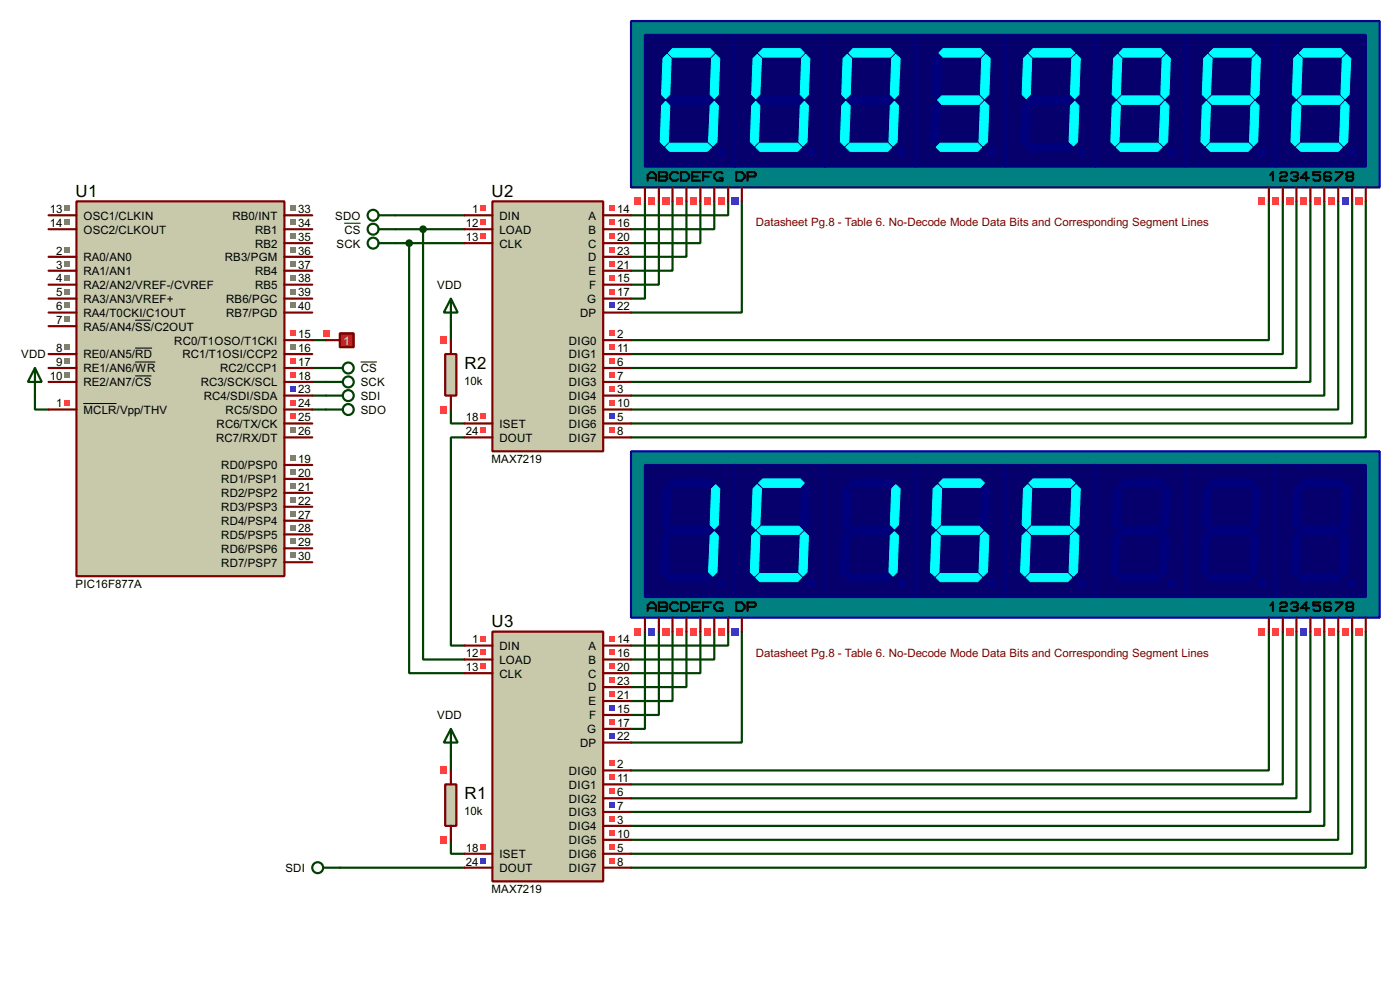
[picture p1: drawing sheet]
<svg xmlns="http://www.w3.org/2000/svg" width="256mm" height="180mm" viewBox="0 0 256 180" stroke-linecap="round" stroke-linejoin="round" font-family="sans-serif">
<g fill="none" stroke="#004000" stroke-width=".4">
<path d="M72.4 39.4h12.7M118.2 36.9v17.8h-2.6M120.7 36.9v15.2h-5.1M123.2 36.9v12.7h-7.6M125.8 36.9v10.1h-10.2M128.3 36.9v7.6h-12.7M130.9 36.9v5.1h-15.3M133.4 36.9v2.5h-17.8M135.9 36.9v20.3h-20.3M232.5 36.9v25.4h-116.9M235 36.9v27.9h-119.4M237.5 36.9v30.5h-121.9"/>
<path d="M240.1 36.9v33h-124.5M242.6 36.9v35.5h-127M245.2 36.9v38.1h-129.6M247.7 36.9v40.6h-132.1M250.2 36.9v43.2h-134.6M72.4 42h12.7M72.4 44.5h12.7M75 44.5v78.7h10.1M77.5 42v78.7h7.6M82.6 59.7v2.6M6.4 72.4v2.6h2.5M57.2 69.9h2.5"/>
<path d="M57.2 75h2.5M57.2 67.4h2.5M57.2 72.4h2.5M57.2 62.3h2.5M82.6 75v2.5h2.5M85.1 80.1h-2.5v38.1h2.5M118.2 115.6v17.8h-2.6M120.7 115.6v15.3h-5.1M123.2 115.6v12.7h-7.6M125.8 115.6v10.2h-10.2M128.3 115.6v7.6h-12.7M130.9 115.6v5.1h-15.3"/>
<path d="M133.4 115.6v2.6h-17.8M135.9 115.6v20.3h-20.3M232.5 115.6v25.4h-116.9M235 115.6v28h-119.4M237.5 115.6v30.5h-121.9M240.1 115.6v33h-124.5M242.6 115.6v35.6h-127M245.2 115.6v38.1h-129.6M247.7 115.6v40.7h-132.1M250.2 115.6v43.2h-134.6M82.6 138.5v2.5M62.3 158.8h22.8"/>
<path d="M82.6 153.7v2.6h2.5"/>
</g>
<path d="M14 36.9h38.1v68.6h-38.1z" fill="#c8c8aa" stroke="#800000" stroke-width=".4"/>
<g fill="none" stroke="#800000" stroke-width=".4">
<path d="M8.9 39.4h5.1M52.1 39.4h5.1M8.9 47h5.1M8.9 49.6h5.1M8.9 52.1h5.1M8.9 57.2h5.1M8.9 59.7h5.1M8.9 42h5.1M8.9 54.7h5.1M52.1 47h5.1M52.1 49.6h5.1M52.1 52.1h5.1"/>
<path d="M52.1 57.2h5.1M52.1 42h5.1M52.1 54.7h5.1M52.1 44.5h5.1M8.9 64.8h5.1M8.9 67.4h5.1M8.9 69.9h5.1M8.9 75h5.1M52.1 64.8h5.1M52.1 67.4h5.1M52.1 69.9h5.1M52.1 77.5h5.1"/>
<path d="M52.1 75h5.1M52.1 72.4h5.1M52.1 62.3h5.1M52.1 85.1h5.1M52.1 87.7h5.1M52.1 97.8h5.1M52.1 95.3h5.1M52.1 92.8h5.1M52.1 90.2h5.1M52.1 80.1h5.1M52.1 102.9h5.1M52.1 100.4h5.1"/>
</g>
<path d="M24.8 58.6h2.9M15.3 73.9h6.1M24.8 63.7h3.1M24.8 66.3h3.7M24.8 68.8h3" fill="none" stroke="#000" stroke-width=".18"/>
<g fill="#808080">
<path d="M11.9 45.3h1v1h-1z"/>
<path d="M11.9 47.8h1v1h-1z"/>
<path d="M11.9 50.3h1v1.1h-1z"/>
<path d="M11.9 55.4h1v1h-1z"/>
<path d="M11.9 58h1v1h-1z"/>
<path d="M11.9 63h1v1.1h-1z"/>
<path d="M11.9 65.6h1v1h-1z"/>
<path d="M11.9 68.1h1v1h-1z"/>
<path d="M11.9 37.6h1v1.1h-1z"/>
<path d="M11.9 40.2h1v1h-1z"/>
<path d="M53.3 63h1v1.1h-1z"/>
</g>
<g fill="#ff4040">
<path d="M53.3 65.6h1v1h-1z"/>
<path d="M53.3 68.1h1v1h-1z"/>
</g>
<g fill="#808080">
<path d="M53.3 83.4h1v1h-1z"/>
<path d="M53.3 85.9h1v1h-1z"/>
<path d="M53.3 55.4h1v1h-1z"/>
<path d="M53.3 52.9h1v1h-1z"/>
<path d="M53.3 50.3h1v1.1h-1z"/>
<path d="M53.3 47.8h1v1h-1z"/>
<path d="M53.3 45.3h1v1h-1z"/>
<path d="M53.3 42.7h1v1h-1z"/>
<path d="M53.3 40.2h1v1h-1z"/>
<path d="M53.3 37.6h1v1.1h-1z"/>
<path d="M53.3 101.1h1v1.1h-1z"/>
<path d="M53.3 98.6h1v1h-1z"/>
<path d="M53.3 96.1h1v1h-1z"/>
<path d="M53.3 93.5h1v1h-1z"/>
<path d="M53.3 91h1v1h-1z"/>
<path d="M53.3 88.4h1v1.1h-1z"/>
<path d="M53.3 78.3h1v1h-1z"/>
</g>
<g fill="#ff4040">
<path d="M53.3 75.7h1v1.1h-1z"/>
<path d="M53.3 73.2h1v1h-1z"/>
</g>
<path d="M53.3 70.7h1v1h-1z" fill="#4040ff"/>
<path d="M11.9 52.9h1v1h-1z" fill="#808080"/>
<g fill="#ff4040">
<path d="M53.3 60.5h1v1h-1z"/>
<path d="M11.9 73.2h1v1h-1z"/>
</g>
<g fill="none" stroke="#004000" stroke-width=".4">
<path d="M6.4 67.4l1.3 2.5h-2.6zM6.4 67.4v5M59.7 69.9h3.1M59.7 75h3.1M59.7 67.4h3.1M59.7 72.4h3.1"/>
<circle cx="63.8" cy="69.9" r="1"/>
<circle cx="63.8" cy="75" r="1"/>
<circle cx="63.8" cy="67.4" r="1"/>
<circle cx="63.8" cy="72.4" r="1"/>
</g>
<path d="M66.1 66.3h3" fill="none" stroke="#000" stroke-width=".18"/>
<path d="M62.3 61h2.5v2.6h-2.5z" fill="#c00000" stroke="#800000" stroke-width=".4"/>
<path d="M59.7 62.3h2.6" fill="none" stroke="#800000" stroke-width=".4"/>
<path d="M59.1 60.4h1.3v1.2h-1.3z" fill="#ff4040"/>
<path d="M90.2 36.9h20.3v45.7h-20.3z" fill="#c8c8aa" stroke="#800000" stroke-width=".4"/>
<g fill="none" stroke="#800000" stroke-width=".4">
<path d="M85.1 39.4h5.1M110.5 39.4h5.1M85.1 42h5.1M85.1 44.5h5.1M110.5 42h5.1M110.5 44.5h5.1M110.5 47h5.1M110.5 49.6h5.1M110.5 52.1h5.1M110.5 54.7h5.1M110.5 57.2h5.1M85.1 77.5h5.1"/>
<path d="M110.5 62.3h5.1M110.5 64.8h5.1M110.5 67.4h5.1M110.5 69.9h5.1M110.5 72.4h5.1M110.5 75h5.1M110.5 77.5h5.1M85.1 80.1h5.1M110.5 80.1h5.1"/>
</g>
<g fill="#ff4040">
<path d="M111.7 37.6h1v1.1h-1z"/>
<path d="M111.7 40.2h1v1h-1z"/>
<path d="M111.7 42.7h1v1h-1z"/>
<path d="M111.7 45.3h1v1h-1z"/>
<path d="M111.7 47.8h1v1h-1z"/>
<path d="M111.7 50.3h1v1.1h-1z"/>
<path d="M111.7 52.9h1v1h-1z"/>
</g>
<path d="M111.7 55.4h1v1h-1z" fill="#4040ff"/>
<g fill="#ff4040">
<path d="M111.7 60.5h1v1h-1z"/>
<path d="M111.7 63h1v1.1h-1z"/>
<path d="M111.7 65.6h1v1h-1z"/>
<path d="M111.7 68.1h1v1h-1z"/>
<path d="M111.7 70.7h1v1h-1z"/>
<path d="M111.7 73.2h1v1h-1z"/>
</g>
<path d="M111.7 75.7h1v1.1h-1z" fill="#4040ff"/>
<g fill="#ff4040">
<path d="M111.7 78.3h1v1h-1z"/>
<path d="M88.1 37.6h1v1.1h-1z"/>
<path d="M88.1 40.2h1v1h-1z"/>
<path d="M88.1 42.7h1v1h-1z"/>
<path d="M88.1 75.7h1v1.1h-1z"/>
<path d="M88.1 78.3h1v1h-1z"/>
</g>
<path d="M115.6 3.9h137.2v30.4h-137.2z" fill="#008080" stroke="#09018b" stroke-width=".4"/>
<path d="M118.2 6.4h16.5v24.1h-16.5z" fill="#05006c" stroke="#00007d" stroke-width=".4"/>
<g fill="#00007d" stroke="#00007d" stroke-width=".18">
<path d="M123.2 8.9h6.9l.8 .8-.8 .8h-6.9l-.7-.8z" fill-rule="evenodd"/>
<path d="M130.4 10.7l.7-.7 .8 .7-.3 6.6-.7 .8-.8-.8z" fill-rule="evenodd"/>
<path d="M122.2 18.3l.8-.7h6.8l.8 .7-.8 .8h-6.8z" fill-rule="evenodd"/>
<path d="M122.2 10l.8 .7-.3 6.6-.7 .8-.8-.8 .3-6.6z" fill-rule="evenodd"/>
<path d="M130.9 18.6l.7 .8-.2 6.6-.8 .7-.8-.7 .3-6.6z" fill-rule="evenodd"/>
<path d="M122 27l.7-.8h6.9l.8 .8-.8 .7h-6.9z" fill-rule="evenodd"/>
<path d="M122 18.6l.7 .8-.2 6.6-.8 .7-.7-.7 .2-6.6z" fill-rule="evenodd"/>
</g>
<path d="M134.7 6.4h16.5v24.1h-16.5z" fill="#05006c" stroke="#00007d" stroke-width=".4"/>
<g fill="#00007d" stroke="#00007d" stroke-width=".18">
<path d="M139 9.7l.8-.8h6.8l.8 .8-.8 .8h-6.8z" fill-rule="evenodd"/>
<path d="M147.6 10l.8 .7-.3 6.6-.7 .8-.8-.8 .3-6.6z" fill-rule="evenodd"/>
<path d="M138.7 18.3l.8-.7h6.9l.7 .7-.7 .8h-6.9z" fill-rule="evenodd"/>
<path d="M138.7 10l.8 .7-.3 6.6-.7 .8-.8-.8 .3-6.6z" fill-rule="evenodd"/>
<path d="M147.4 18.6l.7 .8-.2 6.6-.8 .7-.7-.7 .2-6.6z" fill-rule="evenodd"/>
<path d="M138.5 27l.7-.8h6.9l.8 .8-.8 .7h-6.9z" fill-rule="evenodd"/>
<path d="M138.5 18.6l.7 .8-.2 6.6-.8 .7-.7-.7 .2-6.6z" fill-rule="evenodd"/>
<circle cx="132.1" cy="28" r=".75"/>
<circle cx="148.6" cy="28" r=".75"/>
</g>
<path d="M167.7 6.4h16.5v24.1h-16.5z" fill="#05006c" stroke="#00007d" stroke-width=".4"/>
<g fill="#00007d" stroke="#00007d" stroke-width=".18">
<path d="M172.8 8.9h6.8l.8 .8-.8 .8h-6.8l-.8-.8z" fill-rule="evenodd"/>
<path d="M180.6 10l.8 .7-.2 6.6-.8 .8-.8-.8 .3-6.6z" fill-rule="evenodd"/>
<path d="M171.8 18.3l.7-.7h6.9l.7 .7-.7 .8h-6.9z" fill-rule="evenodd"/>
<path d="M171 10.7l.8-.7 .7 .7-.2 6.6-.8 .8-.8-.8z" fill-rule="evenodd"/>
<path d="M180.4 18.6l.8 .8-.3 6.6-.8 .7-.7-.7 .2-6.6z" fill-rule="evenodd"/>
<path d="M171.5 27l.8-.8h6.8l.8 .8-.8 .7h-6.8z" fill-rule="evenodd"/>
<path d="M171.5 18.6l.8 .8-.3 6.6-.7 .7-.8-.7 .2-6.6z" fill-rule="evenodd"/>
<circle cx="181.6" cy="28" r=".75"/>
</g>
<g fill="none" stroke="#000" stroke-width=".4">
<path d="M118.7 33.1v-1l.5-.6h.5l.5 .6v1M118.7 32.6h1.5M120.7 31.5h1.3l.2 .3v.3l-.2 .2 .2 .3v.2l-.2 .3h-1.3zM120.7 32.3h1.3M124.2 31.8l-.2-.3h-.8l-.5 .6v.5l.5 .5h.8l.2-.3M124.8 31.5h1l.5 .6v.5l-.5 .5h-1zM126.8 32.3h1M128.3 31.5h-1.5v1.6h1.5M128.8 32.3h1M130.3 31.5h-1.5v1.6M132.4 31.8l-.3-.3h-.7l-.5 .6v.5l.5 .5h1v-.5h-.5M134.9 31.5h1l.5 .6v.5l-.5 .5h-1z"/>
<path d="M137 32.3h1.2l.3-.2v-.3l-.3-.3h-1.2v1.6M232.7 32.1l.5-.6v1.6M234.5 31.8l.3-.3h.7l.3 .3v.3l-.3 .2h-.7l-.3 .3v.5h1.3M236.5 31.8l.3-.3h.7l.3 .3v.3l-.3 .2M237 32.3h.5M237.5 32.3l.3 .3v.2l-.3 .3h-.7l-.3-.3M239.8 32.6h-1.5l1-1.1v1.6M241.9 31.5h-1.3v.6h1l.3 .2v.5l-.3 .3h-.7l-.3-.3M243.9 31.8l-.3-.3h-.7l-.3 .3v1l.3 .3h.7l.3-.3v-.2l-.3-.3h-1M244.7 31.5h1.2v.3l-1.2 1.3M246.9 32.3l-.2-.2v-.3l.2-.3h.8l.2 .3v.3l-.2 .2M246.9 32.3l-.2 .3v.2l.2 .3h.8l.2-.3v-.2l-.2-.3"/>
<path d="M246.9 32.3h.8"/>
</g>
<path d="M151.2 6.4h16.5v24.1h-16.5z" fill="#05006c" stroke="#00007d" stroke-width=".4"/>
<g fill="#00007d" stroke="#00007d" stroke-width=".18">
<path d="M156.3 8.9h6.8l.8 .8-.8 .8h-6.8l-.8-.8z" fill-rule="evenodd"/>
<path d="M163.4 10.7l.7-.7 .8 .7-.3 6.6-.7 .8-.8-.8z" fill-rule="evenodd"/>
<path d="M155.2 18.3l.8-.7h6.9l.7 .7-.7 .8h-6.9z" fill-rule="evenodd"/>
<path d="M154.5 10.7l.7-.7 .8 .7-.2 6.6-.8 .8-.8-.8z" fill-rule="evenodd"/>
<path d="M163.9 18.6l.7 .8-.2 6.6-.8 .7-.7-.7 .2-6.6z" fill-rule="evenodd"/>
<path d="M155 27l.8-.8h6.8l.8 .8-.8 .7h-6.8z" fill-rule="evenodd"/>
<path d="M155 18.6l.8 .8-.3 6.6-.8 .7-.7-.7 .2-6.6z" fill-rule="evenodd"/>
<circle cx="165.1" cy="28" r=".75"/>
</g>
<g fill="#05006c" stroke="#00007d" stroke-width=".4">
<path d="M184.2 6.4h16.5v24.1h-16.5z"/>
<path d="M200.7 6.4h16.5v24.1h-16.5z"/>
<path d="M217.2 6.4h16.5v24.1h-16.5z"/>
<path d="M233.7 6.4h16.5v24.1h-16.5z"/>
</g>
<g fill="#00007d" stroke="#00007d" stroke-width=".18">
<path d="M189.3 8.9h6.8l.8 .8-.8 .8h-6.8l-.8-.8z" fill-rule="evenodd"/>
<path d="M196.4 10.7l.8-.7 .7 .7-.2 6.6-.8 .8-.8-.8z" fill-rule="evenodd"/>
<path d="M188.3 18.3l.7-.7h6.9l.8 .7-.8 .8h-6.9z" fill-rule="evenodd"/>
<path d="M187.5 10.7l.8-.7 .7 .7-.2 6.6-.8 .8-.7-.8z" fill-rule="evenodd"/>
<path d="M196.1 19.4l.8-.8 .8 .8-.3 6.6-.7 .7-.8-.7z" fill-rule="evenodd"/>
<path d="M188 27l.8-.8h6.8l.8 .8-.8 .7h-6.8z" fill-rule="evenodd"/>
<path d="M188 18.6l.8 .8-.3 6.6-.7 .7-.8-.7 .3-6.6z" fill-rule="evenodd"/>
<path d="M205.8 8.9h6.9l.7 .8-.7 .8h-6.9l-.8-.8z" fill-rule="evenodd"/>
<path d="M213.7 10l.7 .7-.2 6.6-.8 .8-.7-.8 .2-6.6z" fill-rule="evenodd"/>
<path d="M204.8 18.3l.7-.7h6.9l.8 .7-.8 .8h-6.9z" fill-rule="evenodd"/>
<path d="M204.8 10l.7 .7-.2 6.6-.8 .8-.7-.8 .2-6.6z" fill-rule="evenodd"/>
<path d="M213.4 18.6l.8 .8-.3 6.6-.7 .7-.8-.7 .3-6.6z" fill-rule="evenodd"/>
<path d="M204.5 27l.8-.8h6.8l.8 .8-.8 .7h-6.8z" fill-rule="evenodd"/>
<path d="M204.5 18.6l.8 .8-.3 6.6-.7 .7-.8-.7 .3-6.6z" fill-rule="evenodd"/>
<path d="M221.5 9.7l.8-.8h6.9l.7 .8-.7 .8h-6.9z" fill-rule="evenodd"/>
<path d="M229.4 10.7l.8-.7 .7 .7-.2 6.6-.8 .8-.7-.8z" fill-rule="evenodd"/>
<path d="M221.3 18.3l.8-.7h6.8l.8 .7-.8 .8h-6.8z" fill-rule="evenodd"/>
<path d="M220.5 10.7l.8-.7 .8 .7-.3 6.6-.8 .8-.7-.8z" fill-rule="evenodd"/>
<path d="M229.9 18.6l.8 .8-.3 6.6-.7 .7-.8-.7 .3-6.6z" fill-rule="evenodd"/>
<path d="M221 27l.8-.8h6.9l.7 .8-.7 .7h-6.9z" fill-rule="evenodd"/>
<path d="M221 18.6l.8 .8-.3 6.6-.7 .7-.8-.7 .3-6.6z" fill-rule="evenodd"/>
<path d="M238.8 8.9h6.9l.7 .8-.7 .8h-6.9l-.7-.8z" fill-rule="evenodd"/>
<path d="M245.9 10.7l.8-.7 .8 .7-.3 6.6-.8 .8-.7-.8z" fill-rule="evenodd"/>
<path d="M237.8 18.3l.8-.7h6.8l.8 .7-.8 .8h-6.8z" fill-rule="evenodd"/>
<path d="M237 10.7l.8-.7 .8 .7-.3 6.6-.8 .8-.7-.8z" fill-rule="evenodd"/>
<path d="M246.4 18.6l.8 .8-.3 6.6-.7 .7-.8-.7 .3-6.6z" fill-rule="evenodd"/>
<path d="M237.5 27l.8-.8h6.9l.7 .8-.7 .7h-6.9z" fill-rule="evenodd"/>
<path d="M237.5 18.6l.8 .8-.2 6.6-.8 .7-.8-.7 .3-6.6z" fill-rule="evenodd"/>
<circle cx="198.1" cy="28" r=".75"/>
<circle cx="214.6" cy="28" r=".75"/>
<circle cx="231.1" cy="28" r=".75"/>
<circle cx="247.7" cy="28" r=".75"/>
</g>
<g fill="#0ff" stroke="#0ff" stroke-width=".18">
<path d="M123.2 8.9h6.9l.8 .8-.8 .8h-6.9l-.7-.8z" fill-rule="evenodd"/>
<path d="M130.4 10.7l.7-.7 .8 .7-.3 6.6-.7 .8-.8-.8z" fill-rule="evenodd"/>
<path d="M130.9 18.6l.7 .8-.2 6.6-.8 .7-.8-.7 .3-6.6z" fill-rule="evenodd"/>
<path d="M122 27l.7-.8h6.9l.8 .8-.8 .7h-6.9z" fill-rule="evenodd"/>
<path d="M122 18.6l.7 .8-.2 6.6-.8 .7-.7-.7 .2-6.6z" fill-rule="evenodd"/>
<path d="M122.2 10l.8 .7-.3 6.6-.7 .8-.8-.8 .3-6.6z" fill-rule="evenodd"/>
<path d="M139 9.7l.8-.8h6.8l.8 .8-.8 .8h-6.8z" fill-rule="evenodd"/>
<path d="M147.6 10l.8 .7-.3 6.6-.7 .8-.8-.8 .3-6.6z" fill-rule="evenodd"/>
<path d="M147.4 18.6l.7 .8-.2 6.6-.8 .7-.7-.7 .2-6.6z" fill-rule="evenodd"/>
<path d="M138.5 27l.7-.8h6.9l.8 .8-.8 .7h-6.9z" fill-rule="evenodd"/>
<path d="M138.5 18.6l.7 .8-.2 6.6-.8 .7-.7-.7 .2-6.6z" fill-rule="evenodd"/>
<path d="M138.7 10l.8 .7-.3 6.6-.7 .8-.8-.8 .3-6.6z" fill-rule="evenodd"/>
<path d="M156.3 8.9h6.8l.8 .8-.8 .8h-6.8l-.8-.8z" fill-rule="evenodd"/>
<path d="M163.4 10.7l.7-.7 .8 .7-.3 6.6-.7 .8-.8-.8z" fill-rule="evenodd"/>
<path d="M163.9 18.6l.7 .8-.2 6.6-.8 .7-.7-.7 .2-6.6z" fill-rule="evenodd"/>
<path d="M155 27l.8-.8h6.8l.8 .8-.8 .7h-6.8z" fill-rule="evenodd"/>
<path d="M155 18.6l.8 .8-.3 6.6-.8 .7-.7-.7 .2-6.6z" fill-rule="evenodd"/>
<path d="M154.5 10.7l.7-.7 .8 .7-.2 6.6-.8 .8-.8-.8z" fill-rule="evenodd"/>
<path d="M172.8 8.9h6.8l.8 .8-.8 .8h-6.8l-.8-.8z" fill-rule="evenodd"/>
<path d="M180.6 10l.8 .7-.2 6.6-.8 .8-.8-.8 .3-6.6z" fill-rule="evenodd"/>
<path d="M180.4 18.6l.8 .8-.3 6.6-.8 .7-.7-.7 .2-6.6z" fill-rule="evenodd"/>
<path d="M171.5 27l.8-.8h6.8l.8 .8-.8 .7h-6.8z" fill-rule="evenodd"/>
<path d="M171.8 18.3l.7-.7h6.9l.7 .7-.7 .8h-6.9z" fill-rule="evenodd"/>
<path d="M189.3 8.9h6.8l.8 .8-.8 .8h-6.8l-.8-.8z" fill-rule="evenodd"/>
<path d="M196.4 10.7l.8-.7 .7 .7-.2 6.6-.8 .8-.8-.8z" fill-rule="evenodd"/>
<path d="M196.1 19.4l.8-.8 .8 .8-.3 6.6-.7 .7-.8-.7z" fill-rule="evenodd"/>
<path d="M187.5 10.7l.8-.7 .7 .7-.2 6.6-.8 .8-.7-.8z" fill-rule="evenodd"/>
<path d="M205.8 8.9h6.9l.7 .8-.7 .8h-6.9l-.8-.8z" fill-rule="evenodd"/>
<path d="M213.7 10l.7 .7-.2 6.6-.8 .8-.7-.8 .2-6.6z" fill-rule="evenodd"/>
<path d="M213.4 18.6l.8 .8-.3 6.6-.7 .7-.8-.7 .3-6.6z" fill-rule="evenodd"/>
<path d="M204.5 27l.8-.8h6.8l.8 .8-.8 .7h-6.8z" fill-rule="evenodd"/>
<path d="M204.5 18.6l.8 .8-.3 6.6-.7 .7-.8-.7 .3-6.6z" fill-rule="evenodd"/>
<path d="M204.8 10l.7 .7-.2 6.6-.8 .8-.7-.8 .2-6.6z" fill-rule="evenodd"/>
<path d="M204.8 18.3l.7-.7h6.9l.8 .7-.8 .8h-6.9z" fill-rule="evenodd"/>
<path d="M221.5 9.7l.8-.8h6.9l.7 .8-.7 .8h-6.9z" fill-rule="evenodd"/>
<path d="M229.4 10.7l.8-.7 .7 .7-.2 6.6-.8 .8-.7-.8z" fill-rule="evenodd"/>
<path d="M229.9 18.6l.8 .8-.3 6.6-.7 .7-.8-.7 .3-6.6z" fill-rule="evenodd"/>
<path d="M221 27l.8-.8h6.9l.7 .8-.7 .7h-6.9z" fill-rule="evenodd"/>
<path d="M221 18.6l.8 .8-.3 6.6-.7 .7-.8-.7 .3-6.6z" fill-rule="evenodd"/>
<path d="M220.5 10.7l.8-.7 .8 .7-.3 6.6-.8 .8-.7-.8z" fill-rule="evenodd"/>
<path d="M221.3 18.3l.8-.7h6.8l.8 .7-.8 .8h-6.8z" fill-rule="evenodd"/>
<path d="M238.8 8.9h6.9l.7 .8-.7 .8h-6.9l-.7-.8z" fill-rule="evenodd"/>
<path d="M245.9 10.7l.8-.7 .8 .7-.3 6.6-.8 .8-.7-.8z" fill-rule="evenodd"/>
<path d="M246.4 18.6l.8 .8-.3 6.6-.7 .7-.8-.7 .3-6.6z" fill-rule="evenodd"/>
<path d="M237.5 27l.8-.8h6.9l.7 .8-.7 .7h-6.9z" fill-rule="evenodd"/>
<path d="M237.5 18.6l.8 .8-.2 6.6-.8 .7-.8-.7 .3-6.6z" fill-rule="evenodd"/>
<path d="M237 10.7l.8-.7 .8 .7-.3 6.6-.8 .8-.7-.8z" fill-rule="evenodd"/>
<path d="M237.8 18.3l.8-.7h6.8l.8 .7-.8 .8h-6.8z" fill-rule="evenodd"/>
</g>
<g fill="none" stroke="#800000" stroke-width=".4">
<path d="M118.2 34.3v2.6M120.7 34.3v2.6M123.2 34.3v2.6M125.8 34.3v2.6M128.3 34.3v2.6M130.9 34.3v2.6M133.4 34.3v2.6M135.9 34.3v2.6M232.5 34.3v2.6M235 34.3v2.6M237.5 34.3v2.6M240.1 34.3v2.6"/>
<path d="M242.6 34.3v2.6M245.2 34.3v2.6M247.7 34.3v2.6M250.2 34.3v2.6"/>
</g>
<g fill="#ff4040">
<path d="M230.6 36.2h1.2v1.3h-1.2z"/>
<path d="M233.1 36.2h1.3v1.3h-1.3z"/>
<path d="M235.6 36.2h1.3v1.3h-1.3z"/>
<path d="M238.2 36.2h1.2v1.3h-1.2z"/>
<path d="M116.3 36.2h1.2v1.3h-1.2z"/>
<path d="M118.8 36.2h1.3v1.3h-1.3z"/>
<path d="M121.3 36.2h1.3v1.3h-1.3z"/>
<path d="M123.9 36.2h1.2v1.3h-1.2z"/>
<path d="M126.4 36.2h1.3v1.3h-1.3z"/>
<path d="M129 36.2h1.2v1.3h-1.2z"/>
<path d="M131.5 36.2h1.3v1.3h-1.3z"/>
</g>
<path d="M134 36.2h1.3v1.3h-1.3z" fill="#4040ff"/>
<g fill="#ff4040">
<path d="M240.7 36.2h1.3v1.3h-1.3z"/>
<path d="M243.3 36.2h1.2v1.3h-1.2z"/>
</g>
<path d="M245.8 36.2h1.3v1.3h-1.3z" fill="#4040ff"/>
<path d="M248.3 36.2h1.3v1.3h-1.3z" fill="#ff4040"/>
<path d="M81.6 64.8h2v7.6h-2z" fill="#c8c8aa" stroke="#800000" stroke-width=".4"/>
<path d="M82.6 62.3v2.5M82.6 72.4v2.6" fill="none" stroke="#800000" stroke-width=".4"/>
<g fill="#ff4040">
<path d="M80.7 61.6h1.3v1.3h-1.3z"/>
<path d="M80.7 74.3h1.3v1.3h-1.3z"/>
</g>
<path d="M82.6 54.7l1.3 2.5h-2.6zM82.6 54.7v5" fill="none" stroke="#004000" stroke-width=".4"/>
<path d="M90.2 115.6h20.3v45.7h-20.3z" fill="#c8c8aa" stroke="#800000" stroke-width=".4"/>
<g fill="none" stroke="#800000" stroke-width=".4">
<path d="M85.1 118.2h5.1M110.5 118.2h5.1M85.1 120.7h5.1M85.1 123.2h5.1M110.5 120.7h5.1M110.5 123.2h5.1M110.5 125.8h5.1M110.5 128.3h5.1M110.5 130.9h5.1M110.5 133.4h5.1M110.5 135.9h5.1M85.1 156.3h5.1"/>
<path d="M85.1 158.8h5.1M110.5 141h5.1M110.5 143.6h5.1M110.5 146.1h5.1M110.5 148.6h5.1M110.5 151.2h5.1M110.5 153.7h5.1M110.5 156.3h5.1M110.5 158.8h5.1"/>
</g>
<g fill="#ff4040">
<path d="M111.7 116.4h1v1h-1z"/>
<path d="M111.7 118.9h1v1h-1z"/>
<path d="M111.7 121.5h1v1h-1z"/>
<path d="M111.7 124h1v1h-1z"/>
<path d="M111.7 126.5h1v1.1h-1z"/>
</g>
<path d="M111.7 129.1h1v1h-1z" fill="#4040ff"/>
<path d="M111.7 131.6h1v1h-1z" fill="#ff4040"/>
<path d="M111.7 134.2h1v1h-1z" fill="#4040ff"/>
<g fill="#ff4040">
<path d="M111.7 139.2h1v1.1h-1z"/>
<path d="M111.7 141.8h1v1h-1z"/>
<path d="M111.7 144.3h1v1h-1z"/>
</g>
<path d="M111.7 146.9h1v1h-1z" fill="#4040ff"/>
<g fill="#ff4040">
<path d="M111.7 149.4h1v1h-1z"/>
<path d="M111.7 151.9h1v1.1h-1z"/>
<path d="M111.7 154.5h1v1h-1z"/>
<path d="M111.7 157h1v1h-1z"/>
<path d="M88.1 116.4h1v1h-1z"/>
<path d="M88.1 118.9h1v1h-1z"/>
<path d="M88.1 121.5h1v1h-1z"/>
<path d="M88.1 154.5h1v1h-1z"/>
</g>
<path d="M88.1 157h1v1h-1z" fill="#4040ff"/>
<path d="M115.6 82.6h137.2v30.5h-137.2z" fill="#008080" stroke="#09018b" stroke-width=".4"/>
<path d="M118.2 85.1h16.5v24.2h-16.5z" fill="#05006c" stroke="#00007d" stroke-width=".4"/>
<g fill="#00007d" stroke="#00007d" stroke-width=".18">
<path d="M122.5 88.4l.7-.7h6.9l.8 .7-.8 .8h-6.9z" fill-rule="evenodd"/>
<path d="M130.4 89.5l.7-.8 .8 .8-.3 6.6-.7 .7-.8-.7z" fill-rule="evenodd"/>
<path d="M122.2 97.1l.8-.8h6.8l.8 .8-.8 .7h-6.8z" fill-rule="evenodd"/>
<path d="M121.5 89.5l.7-.8 .8 .8-.3 6.6-.7 .7-.8-.7z" fill-rule="evenodd"/>
<path d="M130.1 98.1l.8-.8 .7 .8-.2 6.6-.8 .8-.8-.8z" fill-rule="evenodd"/>
<path d="M122 105.7l.7-.7h6.9l.8 .7-.8 .8h-6.9z" fill-rule="evenodd"/>
<path d="M121.2 98.1l.8-.8 .7 .8-.2 6.6-.8 .8-.7-.8z" fill-rule="evenodd"/>
</g>
<path d="M134.7 85.1h16.5v24.2h-16.5z" fill="#05006c" stroke="#00007d" stroke-width=".4"/>
<g fill="#00007d" stroke="#00007d" stroke-width=".18">
<path d="M139 88.4l.8-.7h6.8l.8 .7-.8 .8h-6.8z" fill-rule="evenodd"/>
<path d="M146.9 89.5l.7-.8 .8 .8-.3 6.6-.7 .7-.8-.7z" fill-rule="evenodd"/>
<path d="M138.7 97.1l.8-.8h6.9l.7 .8-.7 .7h-6.9z" fill-rule="evenodd"/>
<path d="M138.7 88.7l.8 .8-.3 6.6-.7 .7-.8-.7 .3-6.6z" fill-rule="evenodd"/>
<path d="M146.6 98.1l.8-.8 .7 .8-.2 6.6-.8 .8-.7-.8z" fill-rule="evenodd"/>
<path d="M138.5 105.7l.7-.7h6.9l.8 .7-.8 .8h-6.9z" fill-rule="evenodd"/>
<path d="M138.5 97.3l.7 .8-.2 6.6-.8 .8-.7-.8 .2-6.6z" fill-rule="evenodd"/>
<circle cx="132.1" cy="106.7" r=".75"/>
<circle cx="148.6" cy="106.7" r=".75"/>
</g>
<path d="M167.7 85.1h16.5v24.2h-16.5z" fill="#05006c" stroke="#00007d" stroke-width=".4"/>
<g fill="#00007d" stroke="#00007d" stroke-width=".18">
<path d="M172 88.4l.8-.7h6.8l.8 .7-.8 .8h-6.8z" fill-rule="evenodd"/>
<path d="M180.6 88.7l.8 .8-.2 6.6-.8 .7-.8-.7 .3-6.6z" fill-rule="evenodd"/>
<path d="M171.8 97.1l.7-.8h6.9l.7 .8-.7 .7h-6.9z" fill-rule="evenodd"/>
<path d="M171 89.5l.8-.8 .7 .8-.2 6.6-.8 .7-.8-.7z" fill-rule="evenodd"/>
<path d="M179.6 98.1l.8-.8 .8 .8-.3 6.6-.8 .8-.7-.8z" fill-rule="evenodd"/>
<path d="M171.5 105.7l.8-.7h6.8l.8 .7-.8 .8h-6.8z" fill-rule="evenodd"/>
<path d="M170.7 98.1l.8-.8 .8 .8-.3 6.6-.7 .8-.8-.8z" fill-rule="evenodd"/>
<circle cx="181.6" cy="106.7" r=".75"/>
</g>
<g fill="none" stroke="#000" stroke-width=".4">
<path d="M118.7 111.8v-1l.5-.5h.5l.5 .5v1M118.7 111.3h1.5M120.7 110.3h1.3l.2 .2v.3l-.2 .3 .2 .2v.3l-.2 .2h-1.3zM120.7 111.1h1.3M124.2 110.5l-.2-.2h-.8l-.5 .5v.5l.5 .5h.8l.2-.2M124.8 110.3h1l.5 .5v.5l-.5 .5h-1zM126.8 111.1h1M128.3 110.3h-1.5v1.5h1.5M128.8 111.1h1M130.3 110.3h-1.5v1.5M132.4 110.5l-.3-.2h-.7l-.5 .5v.5l.5 .5h1v-.5h-.5M134.9 110.3h1l.5 .5v.5l-.5 .5h-1z"/>
<path d="M137 111.1h1.2l.3-.3v-.3l-.3-.2h-1.2v1.5M232.7 110.8l.5-.5v1.5M234.5 110.5l.3-.2h.7l.3 .2v.3l-.3 .3h-.7l-.3 .2v.5h1.3M236.5 110.5l.3-.2h.7l.3 .2v.3l-.3 .3M237 111.1h.5M237.5 111.1l.3 .2v.3l-.3 .2h-.7l-.3-.2M239.8 111.3h-1.5l1-1v1.5M241.9 110.3h-1.3v.5h1l.3 .3v.5l-.3 .2h-.7l-.3-.2M243.9 110.5l-.3-.2h-.7l-.3 .2v1.1l.3 .2h.7l.3-.2v-.3l-.3-.2h-1M244.7 110.3h1.2v.2l-1.2 1.3M246.9 111.1l-.2-.3v-.3l.2-.2h.8l.2 .2v.3l-.2 .3M246.9 111.1l-.2 .2v.3l.2 .2h.8l.2-.2v-.3l-.2-.2"/>
<path d="M246.9 111.1h.8"/>
</g>
<path d="M151.2 85.1h16.5v24.2h-16.5z" fill="#05006c" stroke="#00007d" stroke-width=".4"/>
<g fill="#00007d" stroke="#00007d" stroke-width=".18">
<path d="M155.5 88.4l.8-.7h6.8l.8 .7-.8 .8h-6.8z" fill-rule="evenodd"/>
<path d="M163.4 89.5l.7-.8 .8 .8-.3 6.6-.7 .7-.8-.7z" fill-rule="evenodd"/>
<path d="M155.2 97.1l.8-.8h6.9l.7 .8-.7 .7h-6.9z" fill-rule="evenodd"/>
<path d="M154.5 89.5l.7-.8 .8 .8-.2 6.6-.8 .7-.8-.7z" fill-rule="evenodd"/>
<path d="M163.1 98.1l.8-.8 .7 .8-.2 6.6-.8 .8-.7-.8z" fill-rule="evenodd"/>
<path d="M155 105.7l.8-.7h6.8l.8 .7-.8 .8h-6.8z" fill-rule="evenodd"/>
<path d="M154.2 98.1l.8-.8 .8 .8-.3 6.6-.8 .8-.7-.8z" fill-rule="evenodd"/>
<circle cx="165.1" cy="106.7" r=".75"/>
</g>
<g fill="#05006c" stroke="#00007d" stroke-width=".4">
<path d="M184.2 85.1h16.5v24.2h-16.5z"/>
<path d="M200.7 85.1h16.5v24.2h-16.5z"/>
<path d="M217.2 85.1h16.5v24.2h-16.5z"/>
<path d="M233.7 85.1h16.5v24.2h-16.5z"/>
</g>
<g fill="#00007d" stroke="#00007d" stroke-width=".18">
<path d="M189.3 87.7h6.8l.8 .7-.8 .8h-6.8l-.8-.8z" fill-rule="evenodd"/>
<path d="M196.4 89.5l.8-.8 .7 .8-.2 6.6-.8 .7-.8-.7z" fill-rule="evenodd"/>
<path d="M188.3 97.1l.7-.8h6.9l.8 .8-.8 .7h-6.9z" fill-rule="evenodd"/>
<path d="M187.5 89.5l.8-.8 .7 .8-.2 6.6-.8 .7-.7-.7z" fill-rule="evenodd"/>
<path d="M196.1 98.1l.8-.8 .8 .8-.3 6.6-.7 .8-.8-.8z" fill-rule="evenodd"/>
<path d="M188 105.7l.8-.7h6.8l.8 .7-.8 .8h-6.8z" fill-rule="evenodd"/>
<path d="M187.3 98.1l.7-.8 .8 .8-.3 6.6-.7 .8-.8-.8z" fill-rule="evenodd"/>
<path d="M205 88.4l.8-.7h6.9l.7 .7-.7 .8h-6.9z" fill-rule="evenodd"/>
<path d="M213.7 88.7l.7 .8-.2 6.6-.8 .7-.7-.7 .2-6.6z" fill-rule="evenodd"/>
<path d="M204.8 97.1l.7-.8h6.9l.8 .8-.8 .7h-6.9z" fill-rule="evenodd"/>
<path d="M204 89.5l.8-.8 .7 .8-.2 6.6-.8 .7-.7-.7z" fill-rule="evenodd"/>
<path d="M213.4 97.3l.8 .8-.3 6.6-.7 .8-.8-.8 .3-6.6z" fill-rule="evenodd"/>
<path d="M204.5 105.7l.8-.7h6.8l.8 .7-.8 .8h-6.8z" fill-rule="evenodd"/>
<path d="M203.8 98.1l.7-.8 .8 .8-.3 6.6-.7 .8-.8-.8z" fill-rule="evenodd"/>
<path d="M221.5 88.4l.8-.7h6.9l.7 .7-.7 .8h-6.9z" fill-rule="evenodd"/>
<path d="M229.4 89.5l.8-.8 .7 .8-.2 6.6-.8 .7-.7-.7z" fill-rule="evenodd"/>
<path d="M221.3 97.1l.8-.8h6.8l.8 .8-.8 .7h-6.8z" fill-rule="evenodd"/>
<path d="M220.5 89.5l.8-.8 .8 .8-.3 6.6-.8 .7-.7-.7z" fill-rule="evenodd"/>
<path d="M229.2 98.1l.7-.8 .8 .8-.3 6.6-.7 .8-.8-.8z" fill-rule="evenodd"/>
<path d="M221 105.7l.8-.7h6.9l.7 .7-.7 .8h-6.9z" fill-rule="evenodd"/>
<path d="M220.3 98.1l.7-.8 .8 .8-.3 6.6-.7 .8-.8-.8z" fill-rule="evenodd"/>
<path d="M238.1 88.4l.7-.7h6.9l.7 .7-.7 .8h-6.9z" fill-rule="evenodd"/>
<path d="M245.9 89.5l.8-.8 .8 .8-.3 6.6-.8 .7-.7-.7z" fill-rule="evenodd"/>
<path d="M237.8 97.1l.8-.8h6.8l.8 .8-.8 .7h-6.8z" fill-rule="evenodd"/>
<path d="M237 89.5l.8-.8 .8 .8-.3 6.6-.8 .7-.7-.7z" fill-rule="evenodd"/>
<path d="M245.7 98.1l.7-.8 .8 .8-.3 6.6-.7 .8-.8-.8z" fill-rule="evenodd"/>
<path d="M237.5 105.7l.8-.7h6.9l.7 .7-.7 .8h-6.9z" fill-rule="evenodd"/>
<path d="M236.8 98.1l.7-.8 .8 .8-.2 6.6-.8 .8-.8-.8z" fill-rule="evenodd"/>
<circle cx="198.1" cy="106.7" r=".75"/>
<circle cx="214.6" cy="106.7" r=".75"/>
<circle cx="231.1" cy="106.7" r=".75"/>
<circle cx="247.7" cy="106.7" r=".75"/>
</g>
<g fill="#0ff" stroke="#0ff" stroke-width=".18">
<path d="M130.4 89.5l.7-.8 .8 .8-.3 6.6-.7 .7-.8-.7z" fill-rule="evenodd"/>
<path d="M130.1 98.1l.8-.8 .7 .8-.2 6.6-.8 .8-.8-.8z" fill-rule="evenodd"/>
<path d="M139 88.4l.8-.7h6.8l.8 .7-.8 .8h-6.8z" fill-rule="evenodd"/>
<path d="M146.6 98.1l.8-.8 .7 .8-.2 6.6-.8 .8-.7-.8z" fill-rule="evenodd"/>
<path d="M138.5 105.7l.7-.7h6.9l.8 .7-.8 .8h-6.9z" fill-rule="evenodd"/>
<path d="M138.5 97.3l.7 .8-.2 6.6-.8 .8-.7-.8 .2-6.6z" fill-rule="evenodd"/>
<path d="M138.7 88.7l.8 .8-.3 6.6-.7 .7-.8-.7 .3-6.6z" fill-rule="evenodd"/>
<path d="M138.7 97.1l.8-.8h6.9l.7 .8-.7 .7h-6.9z" fill-rule="evenodd"/>
<path d="M163.4 89.5l.7-.8 .8 .8-.3 6.6-.7 .7-.8-.7z" fill-rule="evenodd"/>
<path d="M163.1 98.1l.8-.8 .7 .8-.2 6.6-.8 .8-.7-.8z" fill-rule="evenodd"/>
<path d="M172 88.4l.8-.7h6.8l.8 .7-.8 .8h-6.8z" fill-rule="evenodd"/>
<path d="M179.6 98.1l.8-.8 .8 .8-.3 6.6-.8 .8-.7-.8z" fill-rule="evenodd"/>
<path d="M171.5 105.7l.8-.7h6.8l.8 .7-.8 .8h-6.8z" fill-rule="evenodd"/>
<path d="M170.7 98.1l.8-.8 .8 .8-.3 6.6-.7 .8-.8-.8z" fill-rule="evenodd"/>
<path d="M171 89.5l.8-.8 .7 .8-.2 6.6-.8 .7-.8-.7z" fill-rule="evenodd"/>
<path d="M171.8 97.1l.7-.8h6.9l.7 .8-.7 .7h-6.9z" fill-rule="evenodd"/>
<path d="M189.3 87.7h6.8l.8 .7-.8 .8h-6.8l-.8-.8z" fill-rule="evenodd"/>
<path d="M196.4 89.5l.8-.8 .7 .8-.2 6.6-.8 .7-.8-.7z" fill-rule="evenodd"/>
<path d="M196.1 98.1l.8-.8 .8 .8-.3 6.6-.7 .8-.8-.8z" fill-rule="evenodd"/>
<path d="M188 105.7l.8-.7h6.8l.8 .7-.8 .8h-6.8z" fill-rule="evenodd"/>
<path d="M187.3 98.1l.7-.8 .8 .8-.3 6.6-.7 .8-.8-.8z" fill-rule="evenodd"/>
<path d="M187.5 89.5l.8-.8 .7 .8-.2 6.6-.8 .7-.7-.7z" fill-rule="evenodd"/>
<path d="M188.3 97.1l.7-.8h6.9l.8 .8-.8 .7h-6.9z" fill-rule="evenodd"/>
</g>
<g fill="none" stroke="#800000" stroke-width=".4">
<path d="M118.2 113.1v2.5M120.7 113.1v2.5M123.2 113.1v2.5M125.8 113.1v2.5M128.3 113.1v2.5M130.9 113.1v2.5M133.4 113.1v2.5M135.9 113.1v2.5M232.5 113.1v2.5M235 113.1v2.5M237.5 113.1v2.5M240.1 113.1v2.5"/>
<path d="M242.6 113.1v2.5M245.2 113.1v2.5M247.7 113.1v2.5M250.2 113.1v2.5"/>
</g>
<g fill="#ff4040">
<path d="M230.6 115h1.2v1.3h-1.2z"/>
<path d="M233.1 115h1.3v1.3h-1.3z"/>
<path d="M235.6 115h1.3v1.3h-1.3z"/>
</g>
<path d="M238.2 115h1.2v1.3h-1.2z" fill="#4040ff"/>
<path d="M116.3 115h1.2v1.3h-1.2z" fill="#ff4040"/>
<path d="M118.8 115h1.3v1.3h-1.3z" fill="#4040ff"/>
<g fill="#ff4040">
<path d="M121.3 115h1.3v1.3h-1.3z"/>
<path d="M123.9 115h1.2v1.3h-1.2z"/>
<path d="M126.4 115h1.3v1.3h-1.3z"/>
<path d="M129 115h1.2v1.3h-1.2z"/>
<path d="M131.5 115h1.3v1.3h-1.3z"/>
</g>
<path d="M134 115h1.3v1.3h-1.3z" fill="#4040ff"/>
<g fill="#ff4040">
<path d="M240.7 115h1.3v1.3h-1.3z"/>
<path d="M243.3 115h1.2v1.3h-1.2z"/>
<path d="M245.8 115h1.3v1.3h-1.3z"/>
<path d="M248.3 115h1.3v1.3h-1.3z"/>
</g>
<path d="M81.6 143.6h2v7.6h-2z" fill="#c8c8aa" stroke="#800000" stroke-width=".4"/>
<path d="M82.6 141v2.6M82.6 151.2v2.5" fill="none" stroke="#800000" stroke-width=".4"/>
<g fill="#ff4040">
<path d="M80.7 140.4h1.3v1.3h-1.3z"/>
<path d="M80.7 153.1h1.3v1.3h-1.3z"/>
</g>
<g fill="none" stroke="#004000" stroke-width=".4">
<path d="M69.4 39.4h3M69.4 44.5h3M69.4 42h3M82.6 133.4l1.3 2.5h-2.6zM82.6 133.4v5.1M59.2 158.8h3.1"/>
<circle cx="68.3" cy="39.4" r="1"/>
<circle cx="68.3" cy="42" r="1"/>
<circle cx="68.3" cy="44.5" r="1"/>
<circle cx="58.2" cy="158.8" r="1"/>
</g>
<path d="M63.1 40.9h3" fill="none" stroke="#000" stroke-width=".18"/>
<g fill="#004000" stroke="#004000" stroke-width=".4">
<circle cx="77.5" cy="42" r=".5"/>
<circle cx="74.9" cy="44.5" r=".5"/>
</g>
<g font-size="3.5">
<text x="13.9" y="36">U1</text>
<text x="90.1" y="36">U2</text>
<text x="85.1" y="67.5">R2</text>
<text x="90.1" y="114.8">U3</text>
<text x="85.1" y="146.3">R1</text>
</g>
<text font-size="2.5" fill="#c0c0c0" x="63" y="63.1">1</text>
<g font-size="2.4">
<text x="9.2" y="39">13</text>
<text x="9.2" y="41.6">14</text>
<text x="15.3" y="40.2">OSC1/CLKIN</text>
<text x="42.6" y="40.2">RB0/INT</text>
<text x="54.7" y="41.6">34</text>
<text x="54.7" y="39">33</text>
<text x="61.4" y="40.2">SDO</text>
<text x="85.4" y="41.6">12</text>
<text x="86.5" y="39">1</text>
<text x="91.5" y="40.2">DIN</text>
<text x="107.8" y="40.2">A</text>
<text x="113.1" y="39">14</text>
<text x="113.1" y="41.6">16</text>
<text x="10.3" y="46.6">2</text>
<text x="15.3" y="47.8">RA0/AN0</text>
<text x="15.3" y="42.7">OSC2/CLKOUT</text>
<text x="41.2" y="47.8">RB3/PGM</text>
<text x="46.7" y="45.3">RB2</text>
<text x="46.7" y="42.7">RB1</text>
<text x="54.7" y="46.6">36</text>
<text x="54.7" y="44.1">35</text>
<text x="61.6" y="45.3">SCK</text>
<text x="63.1" y="42.7">CS</text>
<text x="85.4" y="44.1">13</text>
<text x="91.5" y="42.7">LOAD</text>
<text x="91.5" y="45.3">CLK</text>
<text x="107.7" y="45.3">C</text>
<text x="107.7" y="47.8">D</text>
<text x="107.8" y="42.7">B</text>
<text x="113.1" y="44.1">20</text>
<text x="113.1" y="46.6">23</text>
<text x="10.3" y="49.2">3</text>
<text x="10.3" y="51.7">4</text>
<text x="15.3" y="50.4">RA1/AN1</text>
<text x="15.3" y="52.9">RA2/AN2/VREF-/CVREF</text>
<text x="46.7" y="52.9">RB5</text>
<text x="46.7" y="50.4">RB4</text>
<text x="54.7" y="51.7">38</text>
<text x="54.7" y="49.2">37</text>
<text x="80.1" y="52.9">VDD</text>
<text x="107.8" y="50.4">E</text>
<text x="107.9" y="52.9">F</text>
<text x="113.1" y="49.2">21</text>
<text x="113.1" y="51.7">15</text>
<text x="10.3" y="56.8">6</text>
<text x="10.3" y="59.3">7</text>
<text x="10.3" y="54.3">5</text>
<text x="15.3" y="58">RA4/T0CKI/C1OUT</text>
<text x="15.3" y="55.4">RA3/AN3/VREF+</text>
<text x="41.4" y="58">RB7/PGD</text>
<text x="41.4" y="55.4">RB6/PGC</text>
<text x="54.7" y="56.8">40</text>
<text x="54.7" y="54.3">39</text>
<text x="106.3" y="58">DP</text>
<text x="107.6" y="55.4">G</text>
<text x="113.1" y="54.3">17</text>
<text x="113.1" y="56.8">22</text>
<text x="3.9" y="65.6">VDD</text>
<text x="10.3" y="64.4">8</text>
<text x="15.3" y="60.5">RA5/AN4/SS/C2OUT</text>
<text x="15.3" y="65.6">RE0/AN5/RD</text>
<text x="31.9" y="63.1">RC0/T1OSO/T1CKI</text>
<text x="33.4" y="65.6">RC1/T1OSI/CCP2</text>
<text x="54.7" y="64.4">16</text>
<text x="54.7" y="61.9">15</text>
<text x="104.2" y="63.1">DIG0</text>
<text x="104.2" y="65.6">DIG1</text>
<text x="113.1" y="61.9">2</text>
<text x="113.1" y="64.4">11</text>
<text x="9.2" y="69.5">10</text>
<text x="10.3" y="67">9</text>
<text x="15.3" y="68.1">RE1/AN6/WR</text>
<text x="15.3" y="70.7">RE2/AN7/CS</text>
<text x="36.8" y="70.7">RC3/SCK/SCL</text>
<text x="40.3" y="68.1">RC2/CCP1</text>
<text x="54.7" y="67">17</text>
<text x="54.7" y="69.5">18</text>
<text x="54.7" y="72">23</text>
<text x="66.1" y="70.7">SCK</text>
<text x="66.1" y="68.1">CS</text>
<text x="85.1" y="70.4">10k</text>
<text x="104.2" y="68.1">DIG2</text>
<text x="104.2" y="70.7">DIG3</text>
<text x="113.1" y="67">6</text>
<text x="113.1" y="69.5">7</text>
<text x="113.1" y="72">3</text>
<text x="10.3" y="74.6">1</text>
<text x="15.3" y="75.8">MCLR/Vpp/THV</text>
<text x="37.3" y="73.2">RC4/SDI/SDA</text>
<text x="41.3" y="75.8">RC5/SDO</text>
<text x="54.7" y="77.1">25</text>
<text x="54.7" y="74.6">24</text>
<text x="66.1" y="75.8">SDO</text>
<text x="66.1" y="73.2">SDI</text>
<text x="85.4" y="77.1">18</text>
<text x="104.2" y="73.2">DIG4</text>
<text x="104.2" y="75.8">DIG5</text>
<text x="113.1" y="74.6">10</text>
<text x="113.1" y="77.1">5</text>
<text x="39.6" y="80.8">RC7/RX/DT</text>
<text x="39.7" y="78.3">RC6/TX/CK</text>
<text x="54.7" y="79.7">26</text>
<text x="85.4" y="79.7">24</text>
<text x="91.5" y="78.3">ISET</text>
<text x="91.5" y="80.8">DOUT</text>
<text x="104.2" y="78.3">DIG6</text>
<text x="104.2" y="80.8">DIG7</text>
<text x="113.1" y="79.7">8</text>
<text x="40.5" y="85.9">RD0/PSP0</text>
<text x="40.5" y="88.5">RD1/PSP1</text>
<text x="54.7" y="84.7">19</text>
<text x="54.7" y="87.3">20</text>
<text x="54.7" y="89.8">21</text>
<text x="90" y="84.8">MAX7219</text>
<text x="40.5" y="93.6">RD3/PSP3</text>
<text x="40.5" y="91">RD2/PSP2</text>
<text x="54.7" y="94.9">27</text>
<text x="54.7" y="92.4">22</text>
<text x="40.5" y="101.2">RD6/PSP6</text>
<text x="40.5" y="98.6">RD5/PSP5</text>
<text x="40.5" y="96.1">RD4/PSP4</text>
<text x="54.7" y="100">29</text>
<text x="54.7" y="97.4">28</text>
<text x="13.8" y="107.7">PIC16F877A</text>
<text x="40.5" y="103.7">RD7/PSP7</text>
<text x="54.7" y="102.5">30</text>
<text x="86.5" y="117.8">1</text>
<text x="91.5" y="119">DIN</text>
<text x="107.8" y="119">A</text>
<text x="113.1" y="117.8">14</text>
<text x="85.4" y="120.3">12</text>
<text x="85.4" y="122.8">13</text>
<text x="91.5" y="121.5">LOAD</text>
<text x="91.5" y="124">CLK</text>
<text x="107.7" y="124">C</text>
<text x="107.8" y="121.5">B</text>
<text x="113.1" y="120.3">16</text>
<text x="113.1" y="122.8">20</text>
<text x="113.1" y="125.4">23</text>
<text x="80.1" y="131.7">VDD</text>
<text x="107.7" y="126.6">D</text>
<text x="107.8" y="129.1">E</text>
<text x="107.9" y="131.7">F</text>
<text x="113.1" y="127.9">21</text>
<text x="113.1" y="130.5">15</text>
<text x="106.3" y="136.7">DP</text>
<text x="107.6" y="134.2">G</text>
<text x="113.1" y="133">17</text>
<text x="113.1" y="135.5">22</text>
<text x="104.2" y="141.8">DIG0</text>
<text x="113.1" y="140.6">2</text>
<text x="113.1" y="143.2">11</text>
<text x="85.1" y="149.2">10k</text>
<text x="104.2" y="144.4">DIG1</text>
<text x="104.2" y="146.9">DIG2</text>
<text x="104.2" y="149.4">DIG3</text>
<text x="113.1" y="145.7">6</text>
<text x="113.1" y="148.2">7</text>
<text x="85.4" y="155.9">18</text>
<text x="104.2" y="152">DIG4</text>
<text x="104.2" y="154.5">DIG5</text>
<text x="113.1" y="150.8">3</text>
<text x="113.1" y="153.3">10</text>
<text x="113.1" y="155.9">5</text>
<text x="52.3" y="159.6">SDI</text>
<text x="85.4" y="158.4">24</text>
<text x="91.5" y="157.1">ISET</text>
<text x="91.5" y="159.6">DOUT</text>
<text x="104.2" y="157.1">DIG6</text>
<text x="104.2" y="159.6">DIG7</text>
<text x="113.1" y="158.4">8</text>
<text x="90" y="163.5">MAX7219</text>
</g>
<g font-size="2.4" fill="#800000">
<text x="138.5" y="41.4">Datasheet Pg.8 - Table 6. No-Decode Mode Data Bits and Corresponding Segment Lines</text>
<text x="138.5" y="120.2">Datasheet Pg.8 - Table 6. No-Decode Mode Data Bits and Corresponding Segment Lines</text>
</g>
</svg>
